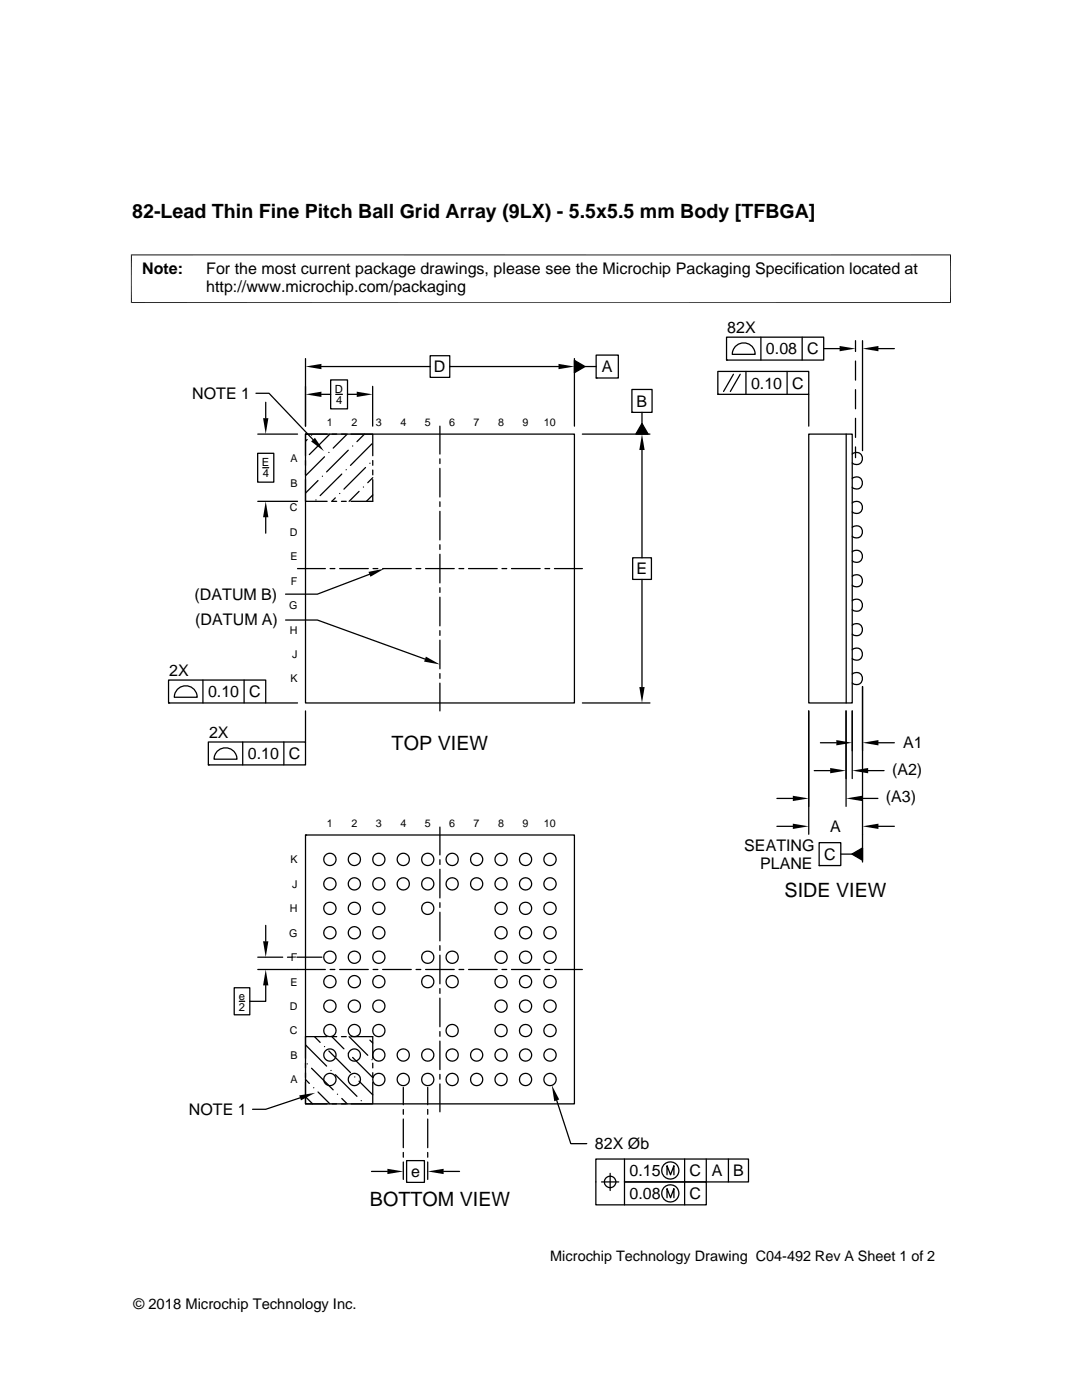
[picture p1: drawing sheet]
<svg xmlns="http://www.w3.org/2000/svg" width="216mm" height="279mm" viewBox="0 0 216 279" stroke-linecap="round" stroke-linejoin="round" font-family="sans-serif">
<g fill="none" stroke="#000" stroke-width=".25">
<path d="M51.1 78.5h2.6l8.8 9.2M61 71.6v13.4M64.1 73.2h21.7M64.1 78.7h1.9M66 75.8h3.3v5.8h-3.3zM67 78.7h1.3M69.3 78.7h1.9M74.4 77.1v7.9M85.8 71h3.9v4.3h-3.9zM89.7 73.2h21.7M114.6 71.6v13.4M114.6 71.9l2.1 1.3-2.1 1.2z"/>
<path d="M116.7 73.2h2.3M119 70.9h4.4v4.5h-4.4zM119 75.4h.1M126.1 77.7h4v4.6h-4zM143.2 74.1h18.2v4.6h-18.2zM143.2 78.7h.1M145 67.3h19.4v4.6h-19.4zM145 71.9h.1M146.3 74.7l-1.9 3.4M146.9 69a2.28 2.28 0 0 1 2.4-.4 2.28 2.28 0 0 1 1.4 2.1h-4.6l.3-1.2zM147.7 74.7l-2 3.4M148.8 74.1v4.6"/>
<path d="M151.8 67.3v4.6M157.1 74.1v4.6M160.1 67.3v4.6M161.4 78.7v6.3M164.4 69.6h3.1M170.7 68v2.1M170.7 72.1v3.8M170.7 77.8v3.8M172.1 68v21.9M175.3 69.6h3.2M51.4 90.5h3.2v5.7h-3.2zM51.4 86.6h8"/>
<path d="M52.4 93.3h1.2M53 80.3v3.2M61 86.6h53.6v53.7h-53.6zM61 86.6h.1M61 95.7v4.4h4.3M61 91.9v1M61 93.8v1M61.3 87.7l-.3 .4M62.2 86.8h.1M63 99.8h.1M63.5 95.9l-2.5 2.5M64.3 95h.1"/>
<path d="M64.7 91.2l-3.7 3.8M65.3 86.6h-4.3v4.4M65.6 90.3h.1M65.8 86.6l-4.1 4.1M66.2 86.6h1M66.9 99.4l-.7 .7M67.8 98.5h.1M68.1 86.6h1M68.2 94.6l-4.3 4.3M69.1 93.7h.1M69.3 86.6l-2.8 2.8M69.5 89.9l-4.3 4.3"/>
<path d="M70 86.6h4.4v4.4M70.4 89h.1M71.6 98.1l-1.9 2M72.5 97.2h.1M72.7 86.6l-1.5 1.5M72.9 93.3l-4.3 4.3M73.8 92.5h.1M74.2 88.6l-4.3 4.3M74.4 95.3l-1 1M74.4 98.8l-1.3 1.3M74.4 91.9v1M74.4 93.8v1"/>
<path d="M74.4 95.7v4.4h-4.4M87.8 85v5.6M87.8 91.6v.9M87.8 93.5v5.7M116.2 86.6h13.5M126.1 82.3h.1M128.1 84.5l1.2 2.1h-2.4zM128.1 82.3v2.2M128.1 89.8v21.5M161.4 86.6h8.7v53.7h-8.7zM168.8 86.6v53.7M170.1 95.5a1.21 1.21 0 0 1 1.6 0 1.21 1.21 0 0 1 0 1.7 1.21 1.21 0 0 1-1.6 .1"/>
<path d="M170.1 90.6a1.22 1.22 0 0 1 2 .7 1.16 1.16 0 0 1-1.1 1.4l-.7-.1-.2-.2M170.7 83.5v3.8M170.7 89.2v2.1M51.4 100.1h8M53 103.2v3.2M59.4 113.5h5.5M65.9 113.5h.9M66.2 100.1h1M67.8 113.5h5.7M68.1 100.1h1M73.7 114.6l-10.4 4h-6.3M74.4 113.5h1"/>
<path d="M76.3 113.5h5.8M83 113.5h1M84.9 113.5h5.7M87.8 100.1v1M87.8 102v5.8M87.8 108.7v1M87.8 110.6v5.7M87.8 117.3v.9M87.8 119.2v5.7M91.6 113.5h.9M93.5 113.5h5.7M100.2 113.5h.9"/>
<path d="M102.1 113.5h5.7M108.7 113.5h1M110.6 113.5h5.6M126.2 111.3h3.8v4.3h-3.8zM128.1 115.6v21.5M170.1 119.9a1.22 1.22 0 0 1 2 .6 1.16 1.16 0 0 1-1.1 1.5l-.9-.3M170.1 115a1.21 1.21 0 0 1 2 .6 1.17 1.17 0 0 1-1.1 1.5l-.7-.1-.2-.2M170.1 110.1a1.22 1.22 0 0 1 2 .7 1.16 1.16 0 0 1-1.1 1.4l-.7-.1-.2-.2M170.1 105.2a1.23 1.23 0 0 1 2 .7 1.18 1.18 0 0 1-1.1 1.4l-.7-.1-.2-.2M170.1 100.4a1.22 1.22 0 0 1 2 .6 1.16 1.16 0 0 1-1.1 1.5l-.7-.2-.2-.1M33.6 135.7h19.4v4.6h-19.4zM35.5 137.4a2.29 2.29 0 0 1 2.5-.3 2.29 2.29 0 0 1 1.3 2h-4.5l.3-1.1z"/>
<path d="M40.5 135.7v4.6M48.7 135.7v4.6M57 123.7h6.3l21.5 7.8M87.8 125.9v.9M87.8 127.8v5.7M87.8 134.4v1M87.8 136.3v5.6M170.1 134.5a1.22 1.22 0 0 1 2 .7 1.17 1.17 0 0 1-1.1 1.4l-.7-.1-.2-.2M170.1 129.6a1.21 1.21 0 0 1 1.6 .1 1.21 1.21 0 0 1 0 1.7 1.21 1.21 0 0 1-1.6 0M170.1 124.8a1.22 1.22 0 0 1 2 .6 1.17 1.17 0 0 1-1.1 1.5l-.7-.2-.2-.1M172.1 137v35M33.6 140.3h.1"/>
<path d="M41.6 148.1h19.4v4.6h-19.4zM41.6 152.7h.1M43.5 149.8a2.29 2.29 0 0 1 2.4-.4 2.29 2.29 0 0 1 1.4 2.1h-4.6l.3-1.2zM48.4 148.1v4.6M53 140.3h6.4M56.6 148.1v4.6M61 141.9v6.2M116.2 140.3h13.5M155 159.3h3.2M161.4 141.9v24.6M162.5 153.8h3.2M163.7 148.2h3.2"/>
<path d="M168.8 141.9v19M170.1 141.9v13.5M172 159.3h3.2M173.2 153.8h3.2M175.3 148.2h3.2M61 166.6h53.6v53.7h-53.6zM61 166.6h.1M87.8 165.1v5.5M87.8 171.6v.9M87.8 173.5v5.7M155 164.9h3.2M163.4 168.2h4.4v4.5h-4.4z"/>
<path d="M163.4 172.7h.1M167.8 170.5h2.2M170 170.5l2.1-1.3v2.5zM175.3 164.9h3.2M46.7 197.1h3.1v5.4h-3.1zM47.8 199.8h1M51.4 193.5h13.5M51.4 191h5M53 196.7v3.1h-3.2M53 184.7v3.2M57.4 191h.9M59.3 191h4.9"/>
<path d="M65.9 193.5h.9M67.8 193.5h5.7M74.4 193.5h1M76.3 193.5h5.8M83 193.5h1M84.9 193.5h5.7M87.8 180.1v1M87.8 182.1v5.7M87.8 188.7v1M87.8 190.6v5.7M87.8 197.3v.9M87.8 199.2v5.7"/>
<path d="M91.6 193.5h.9M93.5 193.5h5.7M100.2 193.5h.9M102.1 193.5h5.7M108.7 193.5h1M110.6 193.5h5.6M59.9 219.1l-6.9 2.3h-2.6M61 215.4l.7 .8M61 208.5l4.2 4.3M61 218.9l1.4 1.4M61 212.2v.9M61 214.1v.9"/>
<path d="M61 216v4.3h4.3M61.3 212.3h.1M62.2 213.2l4.3 4.3M62.6 217.1h.1M62.8 206.9l1.1 1.1M63.5 217.9l2.3 2.4M64.7 208.9h.1M65.3 206.9h-4.3v4.3M65.6 209.7l4.3 4.4M66 213.6h.1M66.2 206.9l2.4 2.4M66.2 206.9h1"/>
<path d="M66.9 214.5l4.3 4.3M67.3 218.4h.1M68.1 206.9h1M68.2 219.2l1.1 1.1M69.5 210.2h.1M69.7 206.9l3.7 3.7M70 206.9h4.4v4.3M70.4 211l4 4v-.9M70.8 214.9h.1M71.6 215.8l2.8 2.7M72.1 219.7h.1M73.8 207.6l.6 .6"/>
<path d="M74.2 211.5h.1M74.4 216v4.3h-4.4M74.4 212.2v.9M80.5 217v3.5M85.3 217v3.5M87.8 205.9v.9M87.8 207.8v5.7M87.8 214.4v1M87.8 216.3v5.6M111.1 219.6l2.8 8.6h3.2M66.2 220.3h1M68.1 220.3h1"/>
<path d="M74.1 233.8h3.2M80.5 221.4v1M80.5 223.3v5.7M80.5 230v.9M80.5 231.9v3.5M81.1 231.6h3.6v4.4h-3.6zM85.3 221.4v1M85.3 223.3v5.7M85.3 230v.9M85.3 231.9v3.5M88.5 233.8h3.2M120 235.9h3.5"/>
<path d="M121.8 234.2v3.4M124.6 231.3v4.6h16.3v4.6h-22v-9.2h30.5v4.6h-24.8v4.6M133.1 234.5v-1.9l.7 1.9 .7-1.9v1.9M133.1 239v-1.8l.7 1.8 .7-1.8v1.8M136.6 231.3v9.2M140.9 231.3v4.6M145.4 231.3v4.6"/>
<circle cx="65.8" cy="171.5" r="1.23"/>
<circle cx="65.8" cy="176.4" r="1.22"/>
<circle cx="70.7" cy="171.5" r="1.22"/>
<circle cx="70.7" cy="176.4" r="1.22"/>
<circle cx="75.6" cy="171.5" r="1.23"/>
<circle cx="75.6" cy="176.4" r="1.22"/>
<circle cx="80.5" cy="171.5" r="1.22"/>
<circle cx="80.5" cy="176.4" r="1.22"/>
<circle cx="85.3" cy="171.5" r="1.23"/>
<circle cx="85.3" cy="176.4" r="1.22"/>
<circle cx="90.2" cy="171.5" r="1.22"/>
<circle cx="90.2" cy="176.4" r="1.21"/>
<circle cx="95.1" cy="171.5" r="1.23"/>
<circle cx="95.1" cy="176.4" r="1.22"/>
<circle cx="100" cy="171.5" r="1.22"/>
<circle cx="100" cy="176.4" r="1.21"/>
<circle cx="104.9" cy="171.5" r="1.22"/>
<circle cx="104.9" cy="176.4" r="1.22"/>
<circle cx="109.8" cy="171.5" r="1.23"/>
<circle cx="109.8" cy="176.4" r="1.22"/>
<circle cx="65.8" cy="195.9" r="1.22"/>
<circle cx="65.8" cy="191" r="1.22"/>
<circle cx="65.8" cy="181.3" r="1.22"/>
<circle cx="65.8" cy="186.2" r="1.22"/>
<circle cx="70.7" cy="191" r="1.22"/>
<circle cx="70.7" cy="181.3" r="1.22"/>
<circle cx="70.7" cy="195.9" r="1.22"/>
<circle cx="70.7" cy="186.2" r="1.22"/>
<circle cx="75.6" cy="191" r="1.23"/>
<circle cx="75.6" cy="181.3" r="1.23"/>
<circle cx="75.6" cy="195.9" r="1.23"/>
<circle cx="75.6" cy="186.2" r="1.22"/>
<circle cx="85.3" cy="181.3" r="1.23"/>
<circle cx="85.3" cy="195.9" r="1.23"/>
<circle cx="85.3" cy="191" r="1.23"/>
<circle cx="90.2" cy="195.9" r="1.22"/>
<circle cx="90.2" cy="191" r="1.22"/>
<circle cx="100" cy="195.9" r="1.22"/>
<circle cx="100" cy="191" r="1.22"/>
<circle cx="100" cy="181.3" r="1.22"/>
<circle cx="100" cy="186.2" r="1.22"/>
<circle cx="104.9" cy="191" r="1.22"/>
<circle cx="104.9" cy="195.9" r="1.22"/>
<circle cx="104.9" cy="181.3" r="1.22"/>
<circle cx="104.9" cy="186.2" r="1.22"/>
<circle cx="109.8" cy="181.3" r="1.22"/>
<circle cx="109.8" cy="191" r="1.22"/>
<circle cx="109.8" cy="195.9" r="1.22"/>
<circle cx="109.8" cy="186.2" r="1.22"/>
<circle cx="65.8" cy="215.4" r="1.23"/>
<circle cx="65.8" cy="205.7" r="1.22"/>
<circle cx="65.8" cy="200.8" r="1.22"/>
<circle cx="65.8" cy="210.6" r="1.22"/>
<circle cx="70.7" cy="215.4" r="1.22"/>
<circle cx="70.7" cy="205.7" r="1.22"/>
<circle cx="70.7" cy="200.8" r="1.22"/>
<circle cx="70.7" cy="210.6" r="1.22"/>
<circle cx="75.6" cy="215.4" r="1.23"/>
<circle cx="75.6" cy="205.7" r="1.23"/>
<circle cx="75.6" cy="200.8" r="1.22"/>
<circle cx="75.6" cy="210.6" r="1.22"/>
<circle cx="80.5" cy="215.4" r="1.22"/>
<circle cx="80.5" cy="210.6" r="1.22"/>
<circle cx="85.3" cy="215.4" r="1.23"/>
<circle cx="85.3" cy="210.6" r="1.22"/>
<circle cx="90.2" cy="215.4" r="1.22"/>
<circle cx="90.2" cy="205.7" r="1.22"/>
<circle cx="90.2" cy="210.6" r="1.21"/>
<circle cx="95.1" cy="215.4" r="1.23"/>
<circle cx="95.1" cy="210.6" r="1.22"/>
<circle cx="100" cy="215.4" r="1.22"/>
<circle cx="100" cy="205.7" r="1.22"/>
<circle cx="100" cy="200.8" r="1.22"/>
<circle cx="100" cy="210.6" r="1.21"/>
<circle cx="104.9" cy="215.4" r="1.22"/>
<circle cx="104.9" cy="205.7" r="1.22"/>
<circle cx="104.9" cy="200.8" r="1.22"/>
<circle cx="104.9" cy="210.6" r="1.22"/>
<circle cx="109.8" cy="215.4" r="1.23"/>
<circle cx="109.8" cy="205.7" r="1.22"/>
<circle cx="109.8" cy="200.8" r="1.22"/>
<circle cx="109.8" cy="210.6" r="1.22"/>
<circle cx="121.8" cy="235.9" r="1.14"/>
<circle cx="133.8" cy="233.6" r="1.71"/>
<circle cx="133.8" cy="238.2" r="1.71"/>
</g>
<g fill="#000">
<path d="M61 73.2l3.1-.6v1.1zM61 78.7l3.1-.5v1zM71.2 78.2l3.2 .5-3.2 .5zM111.4 72.6l3.2 .6-3.2 .5zM114.6 71.9l2.1 1.3-2.1 1.2zM167.5 69l3.2 .6-3.2 .5zM172.1 69.6l3.2-.6v1.1zM52.5 83.5h1.1l-.6 3.1zM62.1 88.1l.7-.7 1.8 2.6zM128.1 86.6l.5 3.2h-1zM128.1 84.5l1.2 2.1h-2.4zM53 100.1l.6 3.1h-1.1z"/>
<path d="M73.5 114.1l3.2-.6-2.8 1.6zM85 131l2.8 1.6-3.2-.6zM127.6 137.1h1l-.5 3.2zM158.2 158.8l3.2 .5-3.2 .6zM165.7 153.3l3.1 .5-3.1 .5zM166.9 147.7l3.2 .5-3.2 .6zM168.8 159.3l3.2-.5v1.1zM170.1 153.8l3.1-.5v1zM172.1 148.2l3.2-.5v1.1zM158.2 164.4l3.2 .5-3.2 .5zM170 170.5l2.1-1.3v2.5zM172.1 164.9l3.2-.5v1z"/>
<path d="M52.5 187.9h1.1l-.6 3.1zM53 193.5l.6 3.2h-1.1zM59.7 218.6l3.2-.5-2.9 1.5zM110.1 216.6l1.5 2.8-1 .4zM77.3 233.3l3.2 .5-3.2 .5zM85.3 233.8l3.2-.5v1z"/>
</g>
<path d="M26.1 50.9h163.7M26.2 50.8v9.7M189.7 50.8v9.7M26.1 60.4h163.7" fill="none" stroke="#000" stroke-width=".2"/>
<g font-size="3.9">
<text x="26.4" y="43.5">82-Lead Thin Fine Pitch Ball Grid Array (9LX) - 5.5x5.5 mm Body [TFBGA]</text>
<text x="78.1" y="149.6">TOP VIEW</text>
<text x="156.5" y="179">SIDE VIEW</text>
<text x="73.8" y="240.8">BOTTOM VIEW</text>
</g>
<g font-size="3.2">
<text x="28.4" y="54.6">Note:</text>
<text x="41.1" y="58.3">http://www.microchip.com/packaging</text>
<text x="41.1" y="54.6">For the most current package drawings, please see the Microchip Packaging Specification located at</text>
<text x="145.1" y="66.5">82X</text>
<text x="152.8" y="70.7">0.08</text>
<text x="161" y="70.7">C</text>
<text x="86.6" y="74.3">D</text>
<text x="120.1" y="74.3">A</text>
<text x="149.9" y="77.6">0.10</text>
<text x="158.1" y="77.6">C</text>
<text x="38.4" y="79.7">NOTE 1</text>
<text x="127" y="81.2">B</text>
<text x="38.8" y="119.7">(DATUM B)</text>
<text x="127" y="114.6">E</text>
<text x="39" y="124.8">(DATUM A)</text>
<text x="33.8" y="134.9">2X</text>
<text x="41.5" y="139.1">0.10</text>
<text x="49.7" y="139.1">C</text>
<text x="41.7" y="147.3">2X</text>
<text x="180.2" y="149.4">A1</text>
<text x="49.4" y="151.5">0.10</text>
<text x="57.6" y="151.5">C</text>
<text x="178" y="154.6">(A2)</text>
<text x="176.8" y="160.1">(A3)</text>
<text x="165.7" y="166.1">A</text>
<text x="148.5" y="169.8">SEATING</text>
<text x="151.7" y="173.4">PLANE</text>
<text x="164.4" y="171.6">C</text>
<text x="37.7" y="222.5">NOTE 1</text>
<text x="118.7" y="229.3">82X Øb</text>
<text x="82" y="234.9">e</text>
<text x="125.6" y="234.7">0.15</text>
<text x="125.6" y="239.3">0.08</text>
<text x="137.6" y="234.7">C</text>
<text x="137.6" y="239.3">C</text>
<text x="142.1" y="234.7">A</text>
<text x="146.3" y="234.7">B</text>
</g>
<g font-size="2.9">
<text x="109.8" y="251.7">Microchip Technology Drawing C04-492 Rev A Sheet 1 of 2</text>
<text x="26.6" y="261.3">© 2018 Microchip Technology Inc.</text>
</g>
<g font-size="2.2">
<text x="66.8" y="78.4">D</text>
<text x="67.1" y="80.6">4</text>
<text x="52.2" y="93.1">E</text>
<text x="52.4" y="95.2">4</text>
<text x="47.7" y="199.6">e</text>
<text x="47.7" y="201.7">2</text>
</g>
<g font-size="2.1">
<text x="65.2" y="85">1</text>
<text x="70.1" y="85">2</text>
<text x="75" y="85">3</text>
<text x="79.9" y="85">4</text>
<text x="84.8" y="85">5</text>
<text x="89.6" y="85">6</text>
<text x="94.5" y="85">7</text>
<text x="99.4" y="85">8</text>
<text x="104.3" y="85">9</text>
<text x="108.5" y="85">10</text>
<text x="57.9" y="92.3">A</text>
<text x="58" y="97.2">B</text>
<text x="57.8" y="102">C</text>
<text x="57.8" y="106.9">D</text>
<text x="58" y="111.8">E</text>
<text x="58.1" y="116.7">F</text>
<text x="57.7" y="121.5">G</text>
<text x="57.8" y="126.4">H</text>
<text x="58.3" y="131.3">J</text>
<text x="58" y="136.2">K</text>
<text x="65.2" y="165.1">1</text>
<text x="70.1" y="165.1">2</text>
<text x="75" y="165.1">3</text>
<text x="79.9" y="165.1">4</text>
<text x="84.8" y="165.1">5</text>
<text x="89.6" y="165.1">6</text>
<text x="94.5" y="165.1">7</text>
<text x="99.4" y="165.1">8</text>
<text x="104.3" y="165.1">9</text>
<text x="108.5" y="165.1">10</text>
<text x="58" y="172.3">K</text>
<text x="58.3" y="177.2">J</text>
<text x="57.8" y="182">H</text>
<text x="57.7" y="186.9">G</text>
<text x="58.1" y="191.8">F</text>
<text x="58" y="196.7">E</text>
<text x="57.8" y="201.5">D</text>
<text x="57.8" y="206.4">C</text>
<text x="58" y="211.3">B</text>
<text x="57.9" y="216.2">A</text>
</g>
</svg>
